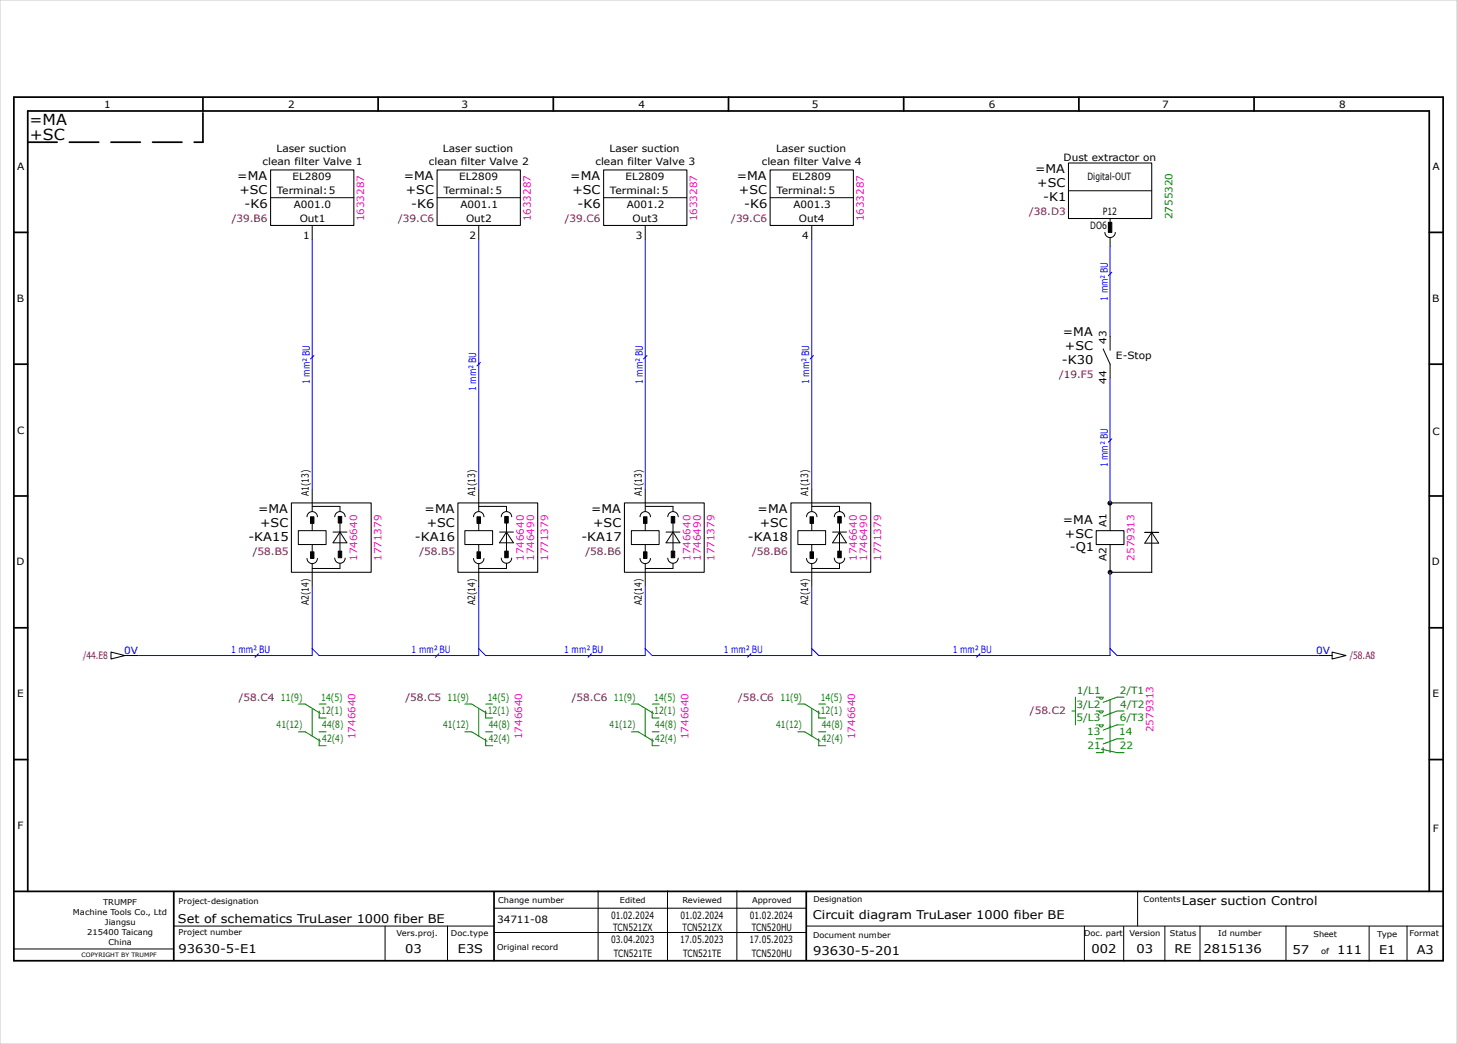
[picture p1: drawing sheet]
<svg xmlns="http://www.w3.org/2000/svg" width="420mm" height="301mm" viewBox="0 0 420 301" stroke-linecap="round" stroke-linejoin="round" font-family="sans-serif">
<g fill="none" stroke="#000" stroke-width=".5">
<path d="M4 28h412v249h-412zM58.5 28.2v3.8M109 28v4M159.5 28v4M210 28v4M260.5 28v4M311 28v4M361.5 28v4M4 67h4M412 67h4M4 105h4M412 105h4"/>
<path d="M4 143h4M412 143h4M4 181h4M412 181h4M4 219h4M412 219h4M4 257h412M8 257v-225h404v225M50.1 257.1v19.8M142.4 257.2v19.8M232.4 257.1v19.7"/>
</g>
<g fill="none" stroke="#000" stroke-width=".29">
<path d="M78 57h24M126 57h24M174 57h24M222 57h24M308 55h24M90 65v4M138 65v4M186 65v4M234 65v4M318.5 67a1.5 1.5 0 0 0 1.5 1.5 1.5 1.5 0 0 0 1.5-1.5M320 63v2M320 68.5v2.5"/>
<path d="M320 97v4M318 100.6l2 4.4v4M86 153h8v4h-8zM88.5 149a1.5 1.5 0 0 1 1.5-1.5 1.5 1.5 0 0 1 1.5 1.5M90 146h8v1.5M90 141v6.4M90 151v2M90 157v2M96 153.4h4M96.5 149a1.5 1.5 0 0 1 1.5-1.5 1.5 1.5 0 0 1 1.5 1.5M98 150.9v8M98 153.4l2 3.1h-4z"/>
<path d="M134 153h8v4h-8zM136.5 149a1.5 1.5 0 0 1 1.5-1.5 1.5 1.5 0 0 1 1.5 1.5M138 146h8v1.5M138 141v6.4M138 151v2M138 157v2M144 153.4h4M144.5 149a1.5 1.5 0 0 1 1.5-1.5 1.5 1.5 0 0 1 1.5 1.5M146 153.4l2 3.1h-4zM146 150.9v8M182 153h8v4h-8zM184.5 149a1.5 1.5 0 0 1 1.5-1.5 1.5 1.5 0 0 1 1.5 1.5"/>
<path d="M186 146h8v1.5M186 141v6.4M186 151v2M186 157v2M192 153.4h4M192.5 149a1.5 1.5 0 0 1 1.5-1.5 1.5 1.5 0 0 1 1.5 1.5M194 153.4l2 3.1h-4zM194 150.9v8M230 153h8v4h-8zM232.5 149a1.5 1.5 0 0 1 1.5-1.5 1.5 1.5 0 0 1 1.5 1.5M234 146h8v1.5M234 141v6.4"/>
<path d="M234 151v2M234 157v2M240 153.4h4M240.5 149a1.5 1.5 0 0 1 1.5-1.5 1.5 1.5 0 0 1 1.5 1.5M242 153.4l2 3.1h-4zM242 150.9v8M320 157v8h12.1M330 153.5h4M332 145v20M332 153.5l2 3.1h-4zM332.1 145h-12.1v8M88.5 161a1.5 1.5 0 0 0 1.5 1.5 1.5 1.5 0 0 0 1.5-1.5"/>
<path d="M90 162.5v6.5M96.5 160.9a1.5 1.5 0 0 0 1.5 1.5 1.5 1.5 0 0 0 1.5-1.5M98 162.4v1.5h-8M136.5 161a1.5 1.5 0 0 0 1.5 1.5 1.5 1.5 0 0 0 1.5-1.5M138 162.5v6.5M144.5 160.9a1.5 1.5 0 0 0 1.5 1.5 1.5 1.5 0 0 0 1.5-1.5M146 162.4v1.5h-8M184.5 161a1.5 1.5 0 0 0 1.5 1.5 1.5 1.5 0 0 0 1.5-1.5M186 162.5v6.5M192.5 160.9a1.5 1.5 0 0 0 1.5 1.5 1.5 1.5 0 0 0 1.5-1.5M194 162.4v1.5h-8M232.5 161a1.5 1.5 0 0 0 1.5 1.5 1.5 1.5 0 0 0 1.5-1.5"/>
<path d="M234 162.5v6.5M240.5 160.9a1.5 1.5 0 0 0 1.5 1.5 1.5 1.5 0 0 0 1.5-1.5M242 162.4v1.5h-8M36 189h4M380 189h4M172.4 256.9v20M192.4 256.9v20M212.4 256.9v20M327.9 256.9v10M4.1 273.6h45.7M50.1 267h92.2M111 267v10"/>
<path d="M129 267v10M142.4 261.9h90M142.4 268.9h90M232.5 267h183.5M312.6 267v10M323.9 267.1v10M335.8 267.1v10M345.9 267v10.1M370.7 267v9.8M394.7 267.1v10M405.6 267v10"/>
</g>
<path d="M8 41h50.5M58.5 41v-8.8" fill="none" stroke="#000" stroke-width=".5" stroke-dasharray="8.5 3.5"/>
<path d="M0 0h420v301h-420z" fill="none" stroke="#c9c9c9" stroke-width=".29"/>
<path d="M78 49h24v16h-24zM126 49h24v16h-24zM174 49h24v16h-24zM222 49h24v16h-24zM308 47h24v16h-24zM84 145h23v20h-23zM132 145h23v20h-23zM180 145h23v20h-23zM228 145h23v20h-23zM316 153h8v4h-8zM32 188l4 1-4 1zM384 188l4 1-4 1z" fill="none" stroke="#000" stroke-width=".3"/>
<path d="M90 69v72M138 69v72M186 69v72M234 69v72M320 71v26M320 109v36M90 169v20h-50M138 169v20h-46l-2-2M186 169v20h-46l-2-2M234 169v20h-46l-2-2M320 165v24h-84l-2-2M320 187l2 2h58" fill="none" stroke="#00f" stroke-width=".29"/>
<g fill="none" stroke="#008000" stroke-width=".29">
<path d="M86 203h2l4.4 2.7M86 211h2l4.4 2.7M92 205v2h2M92 203h2M92 213v2h2M92 211h2M134 203h2l4.4 2.7M134 211h2l4.4 2.7M140 205v2h2M140 203h2M140 213v2h2M140 211h2"/>
<path d="M182 203h2l4.4 2.7M182 211h2l4.4 2.7M188 205v2h2M188 203h2M188 213v2h2M188 211h2M230 203h2l4.4 2.7M230 211h2l4.4 2.7M236 205v2h2M236 203h2M236 213v2h2M236 211h2"/>
<path d="M309 205h1M310 201v8M316 205h2a.56 .56 0 0 1-.6 .6 .56 .56 0 0 1-.5-.6M316 209h2M316 201h2M316 213h2M316.9 209a.56 .56 0 0 0 .5 .6 .56 .56 0 0 0 .6-.6M316.9 201a.56 .56 0 0 0 .6 .6 .56 .56 0 0 0 .5-.6M317.5 216l4.5 1h2M318 215.5v1.5h-2M324 205h-2l-4 1.5M324 209h-2l-4 1.5"/>
<path d="M324 201h-2l-4 1.5M324 213h-2l-4 1.5"/>
</g>
<path d="M90 204.3v7.9M138 204.3v7.9M186 204.3v7.9M234 204.3v7.9M320 217v-7.8M320 209.8v-8" fill="none" stroke="#008000" stroke-width=".29" stroke-dasharray="8.5 3.5"/>
<g fill="#000" stroke="#000" stroke-width=".29">
<path d="M319.5 64.1h1v2.9h-1z" fill-rule="evenodd"/>
<path d="M89.5 149h1v1.9h-1z" fill-rule="evenodd"/>
<path d="M97.5 148.9h1v1.9h-1z" fill-rule="evenodd"/>
<path d="M137.5 149h1v1.9h-1z" fill-rule="evenodd"/>
<path d="M145.5 148.9h1v1.9h-1z" fill-rule="evenodd"/>
<path d="M185.5 149h1v1.9h-1z" fill-rule="evenodd"/>
<path d="M193.5 148.9h1v1.9h-1z" fill-rule="evenodd"/>
<path d="M233.5 149h1v1.9h-1z" fill-rule="evenodd"/>
<path d="M241.5 148.9h1v1.9h-1z" fill-rule="evenodd"/>
<path d="M89.5 159.1h1v1.9h-1z" fill-rule="evenodd"/>
<path d="M97.5 158.9h1v1.9h-1z" fill-rule="evenodd"/>
<path d="M137.5 159.1h1v1.9h-1z" fill-rule="evenodd"/>
<path d="M145.5 158.9h1v1.9h-1z" fill-rule="evenodd"/>
<path d="M185.5 159.1h1v1.9h-1z" fill-rule="evenodd"/>
<path d="M193.5 158.9h1v1.9h-1z" fill-rule="evenodd"/>
<path d="M233.5 159.1h1v1.9h-1z" fill-rule="evenodd"/>
<path d="M241.5 158.9h1v1.9h-1z" fill-rule="evenodd"/>
<circle cx="319.9" cy="145.1" r=".56"/>
<circle cx="320" cy="165" r=".56"/>
</g>
<path d="M320.5 78.5l-1 1M90.5 102.5l-1 1M138.5 104.5l-1 1M186.5 102.5l-1 1M234.5 102.5l-1 1M320.5 126.5l-1 1M74.5 188.5l-1 1M126.5 188.5l-1 1M170.5 188.5l-1 1M216.5 188.5l-1 1M282.5 188.5l-1 1" fill="none" stroke="#00f" stroke-width=".3"/>
<g font-size="4.4">
<text x="8.5" y="36">=MA</text>
<text x="8.6" y="40.5">+SC</text>
</g>
<g font-size="3.5">
<text x="68.4" y="52">=MA</text>
<text x="116.4" y="52">=MA</text>
<text x="164.4" y="52">=MA</text>
<text x="212.4" y="52">=MA</text>
<text x="298.4" y="50">=MA</text>
<text x="69" y="56">+SC</text>
<text x="70.5" y="60">-K6</text>
<text x="117" y="56">+SC</text>
<text x="118.5" y="60">-K6</text>
<text x="165" y="56">+SC</text>
<text x="166.5" y="60">-K6</text>
<text x="213" y="56">+SC</text>
<text x="214.5" y="60">-K6</text>
<text x="299" y="54">+SC</text>
<text x="300.7" y="58">-K1</text>
<text x="306.4" y="97">=MA</text>
<text x="307" y="101">+SC</text>
<text x="306.1" y="105">-K30</text>
<text x="74.4" y="148">=MA</text>
<text x="122.4" y="148">=MA</text>
<text x="170.4" y="148">=MA</text>
<text x="218.4" y="148">=MA</text>
<text x="71.6" y="156">-KA15</text>
<text x="75" y="152">+SC</text>
<text x="119.6" y="156">-KA16</text>
<text x="123" y="152">+SC</text>
<text x="167.6" y="156">-KA17</text>
<text x="171" y="152">+SC</text>
<text x="215.6" y="156">-KA18</text>
<text x="219" y="152">+SC</text>
<text x="306.4" y="151">=MA</text>
<text x="307" y="155">+SC</text>
<text x="308.4" y="159">-Q1</text>
<text x="340.7" y="261">Laser suction Control</text>
<text x="51.3" y="266">Set of schematics TruLaser 1000 fiber BE</text>
<text x="234.3" y="265">Circuit diagram TruLaser 1000 fiber BE</text>
<text x="51.5" y="274.7">93630-5-E1</text>
<text x="116.8" y="274.9">03</text>
<text x="132" y="274.9">E3S</text>
<text x="234.4" y="275.3">93630-5-201</text>
<text x="314.6" y="274.8">002</text>
<text x="327.6" y="274.9">03</text>
<text x="338.6" y="274.8">RE</text>
<text x="346.9" y="274.7">2815136</text>
<text x="372.6" y="275">57</text>
<text x="385.4" y="275">111</text>
<text x="397.6" y="275">E1</text>
<text x="408.4" y="275">A3</text>
</g>
<g font-size="2.9">
<text x="30" y="31">1</text>
<text x="83" y="31">2</text>
<text x="133.1" y="31">3</text>
<text x="184.1" y="31">4</text>
<text x="234.1" y="31">5</text>
<text x="285" y="31">6</text>
<text x="335" y="31">7</text>
<text x="386" y="31">8</text>
<text x="75.7" y="47.5">clean filter Valve 1</text>
<text x="79.7" y="43.9">Laser suction</text>
<text x="123.7" y="47.5">clean filter Valve 2</text>
<text x="127.7" y="43.9">Laser suction</text>
<text x="171.7" y="47.5">clean filter Valve 3</text>
<text x="175.7" y="43.9">Laser suction</text>
<text x="219.6" y="47.5">clean filter Valve 4</text>
<text x="223.7" y="43.9">Laser suction</text>
<text x="306.6" y="46.5">Dust extractor on</text>
<text x="5" y="49">A</text>
<text x="84.3" y="52">EL2809</text>
<text x="132.3" y="52">EL2809</text>
<text x="180.3" y="52">EL2809</text>
<text x="228.3" y="52">EL2809</text>
<text x="313.5" y="52">Digital-OUT</text>
<text x="413" y="49">A</text>
<text x="79.8" y="56">Terminal:5</text>
<text x="84.7" y="60">A001.0</text>
<text x="127.8" y="56">Terminal:5</text>
<text x="132.7" y="60">A001.1</text>
<text x="175.8" y="56">Terminal:5</text>
<text x="180.7" y="60">A001.2</text>
<text x="223.8" y="56">Terminal:5</text>
<text x="228.7" y="60">A001.3</text>
<text x="86.4" y="64">Out1</text>
<text x="134.4" y="64">Out2</text>
<text x="182.4" y="64">Out3</text>
<text x="230.3" y="64">Out4</text>
<text x="314.3" y="66">DO6</text>
<text x="317.9" y="62">P12</text>
<text x="87.4" y="69">1</text>
<text x="135.3" y="69">2</text>
<text x="183.3" y="69">3</text>
<text x="231.2" y="69">4</text>
<text x="4.8" y="87">B</text>
<text x="412.8" y="87">B</text>
<text x="319" y="99.1" transform="rotate(-90 319 99.1)">43</text>
<text x="321.7" y="103.5">E-Stop</text>
<text x="319" y="110.7" transform="rotate(-90 319 110.7)">44</text>
<text x="5" y="125">C</text>
<text x="413" y="125.5">C</text>
<text x="89" y="143" transform="rotate(-90 89 143)">A1(13)</text>
<text x="137" y="143" transform="rotate(-90 137 143)">A1(13)</text>
<text x="185" y="143" transform="rotate(-90 185 143)">A1(13)</text>
<text x="233" y="143" transform="rotate(-90 233 143)">A1(13)</text>
<text x="319" y="152" transform="rotate(-90 319 152)">A1</text>
<text x="319" y="161.8" transform="rotate(-90 319 161.8)">A2</text>
<text x="4.8" y="163">D</text>
<text x="412.7" y="163">D</text>
<text x="89" y="174.4" transform="rotate(-90 89 174.4)">A2(14)</text>
<text x="137" y="174.4" transform="rotate(-90 137 174.4)">A2(14)</text>
<text x="185" y="174.4" transform="rotate(-90 185 174.4)">A2(14)</text>
<text x="233" y="174.4" transform="rotate(-90 233 174.4)">A2(14)</text>
<text x="5" y="201">E</text>
<text x="413" y="201">E</text>
<text x="5.1" y="239">F</text>
<text x="413" y="240">F</text>
<text x="143.3" y="266">34711-08</text>
<text x="176.1" y="264.9">01.02.2024</text>
<text x="176.8" y="268.4">TCN521ZX</text>
<text x="196.1" y="264.9">01.02.2024</text>
<text x="196.8" y="268.4">TCN521ZX</text>
<text x="216.1" y="264.9">01.02.2024</text>
<text x="216.7" y="268.4">TCN520HU</text>
<text x="176.2" y="271.9">03.04.2023</text>
<text x="176.9" y="275.9">TCN521TE</text>
<text x="196" y="271.9">17.05.2023</text>
<text x="196.9" y="275.9">TCN521TE</text>
<text x="216" y="271.9">17.05.2023</text>
<text x="216.7" y="275.9">TCN520HU</text>
</g>
<g font-size="2.9" fill="#b60000">
<text x="66.8" y="64">/39.B6</text>
<text x="114.8" y="64">/39.C6</text>
<text x="162.8" y="64">/39.C6</text>
<text x="210.8" y="64">/39.C6</text>
<text x="296.7" y="62">/38.D3</text>
<text x="305.3" y="109">/19.F5</text>
<text x="72.9" y="160">/58.B5</text>
<text x="120.9" y="160">/58.B5</text>
<text x="168.8" y="160">/58.B6</text>
<text x="216.8" y="160">/58.B6</text>
<text x="23.9" y="190">/44.E8</text>
<text x="389.1" y="190">/58.A8</text>
<text x="68.8" y="202">/58.C4</text>
<text x="116.9" y="202">/58.C5</text>
<text x="164.8" y="202">/58.C6</text>
<text x="212.8" y="202">/58.C6</text>
<text x="296.9" y="206">/58.C2</text>
</g>
<g font-size="2.9" fill="#f0f">
<text x="105" y="63.8" transform="rotate(-90 105 63.8)">1633287</text>
<text x="153" y="63.8" transform="rotate(-90 153 63.8)">1633287</text>
<text x="201" y="63.8" transform="rotate(-90 201 63.8)">1633287</text>
<text x="249" y="63.8" transform="rotate(-90 249 63.8)">1633287</text>
<text x="103" y="161.8" transform="rotate(-90 103 161.8)">1746640</text>
<text x="110" y="161.8" transform="rotate(-90 110 161.8)">1771379</text>
<text x="151" y="161.8" transform="rotate(-90 151 161.8)">1746640</text>
<text x="154" y="161.8" transform="rotate(-90 154 161.8)">1746490</text>
<text x="158" y="161.8" transform="rotate(-90 158 161.8)">1771379</text>
<text x="199" y="161.8" transform="rotate(-90 199 161.8)">1746640</text>
<text x="202" y="161.8" transform="rotate(-90 202 161.8)">1746490</text>
<text x="206" y="161.8" transform="rotate(-90 206 161.8)">1771379</text>
<text x="247" y="161.8" transform="rotate(-90 247 161.8)">1746640</text>
<text x="250" y="161.8" transform="rotate(-90 250 161.8)">1746490</text>
<text x="254" y="161.8" transform="rotate(-90 254 161.8)">1771379</text>
<text x="327" y="161.6" transform="rotate(-90 327 161.6)">2579313</text>
<text x="102.5" y="213.1" transform="rotate(-90 102.5 213.1)">1746640</text>
<text x="150.5" y="213.1" transform="rotate(-90 150.5 213.1)">1746640</text>
<text x="198.5" y="213.1" transform="rotate(-90 198.5 213.1)">1746640</text>
<text x="246.5" y="213.1" transform="rotate(-90 246.5 213.1)">1746640</text>
<text x="332.5" y="211.1" transform="rotate(-90 332.5 211.1)">2579313</text>
</g>
<g font-size="2.9" fill="#008000">
<text x="338" y="63.2" transform="rotate(-90 338 63.2)">2755320</text>
<text x="81" y="202">11(9)</text>
<text x="92.6" y="202">14(5)</text>
<text x="129" y="202">11(9)</text>
<text x="140.6" y="202">14(5)</text>
<text x="177" y="202">11(9)</text>
<text x="188.6" y="202">14(5)</text>
<text x="225" y="202">11(9)</text>
<text x="236.6" y="202">14(5)</text>
<text x="310.3" y="204">3/L2</text>
<text x="310.4" y="200">1/L1</text>
<text x="322.8" y="200">2/T1</text>
<text x="322.9" y="204">4/T2</text>
<text x="79.7" y="210">41(12)</text>
<text x="92.6" y="206">12(1)</text>
<text x="92.9" y="210">44(8)</text>
<text x="127.7" y="210">41(12)</text>
<text x="140.6" y="206">12(1)</text>
<text x="140.9" y="210">44(8)</text>
<text x="175.7" y="210">41(12)</text>
<text x="188.6" y="206">12(1)</text>
<text x="188.9" y="210">44(8)</text>
<text x="223.7" y="210">41(12)</text>
<text x="236.6" y="206">12(1)</text>
<text x="236.9" y="210">44(8)</text>
<text x="310.3" y="208">5/L3</text>
<text x="322.8" y="208">6/T3</text>
<text x="92.9" y="214">42(4)</text>
<text x="140.9" y="214">42(4)</text>
<text x="188.9" y="214">42(4)</text>
<text x="236.9" y="214">42(4)</text>
<text x="313.4" y="212">13</text>
<text x="313.5" y="216">21</text>
<text x="322.6" y="212">14</text>
<text x="322.8" y="216">22</text>
</g>
<g font-size="2.9" fill="#00f">
<text x="319.3" y="86.8" transform="rotate(-90 319.3 86.8)">1 mm² BU</text>
<text x="89.3" y="110.8" transform="rotate(-90 89.3 110.8)">1 mm² BU</text>
<text x="137.3" y="112.8" transform="rotate(-90 137.3 112.8)">1 mm² BU</text>
<text x="185.3" y="110.8" transform="rotate(-90 185.3 110.8)">1 mm² BU</text>
<text x="233.3" y="110.8" transform="rotate(-90 233.3 110.8)">1 mm² BU</text>
<text x="319.3" y="134.8" transform="rotate(-90 319.3 134.8)">1 mm² BU</text>
<text x="35.8" y="188.6">0V</text>
<text x="66.6" y="188.3">1 mm² BU</text>
<text x="118.6" y="188.3">1 mm² BU</text>
<text x="162.6" y="188.3">1 mm² BU</text>
<text x="208.6" y="188.3">1 mm² BU</text>
<text x="274.6" y="188.3">1 mm² BU</text>
<text x="379.4" y="188.6">0V</text>
</g>
<g font-size="2.3">
<text x="21" y="263.8">Machine Tools Co., Ltd</text>
<text x="29.7" y="260.8">TRUMPF</text>
<text x="51.5" y="260.7">Project-designation</text>
<text x="143.6" y="260.4">Change number</text>
<text x="178.7" y="260.4">Edited</text>
<text x="196.7" y="260.4">Reviewed</text>
<text x="216.8" y="260.4">Approved</text>
<text x="234.5" y="260.2">Designation</text>
<text x="329.7" y="260.1">Contents</text>
<text x="25.2" y="269.6">215400 Taicang</text>
<text x="30.3" y="266.7">Jiangsu</text>
<text x="51.5" y="269.7">Project number</text>
<text x="114.3" y="269.9">Vers.proj.</text>
<text x="130" y="269.9">Doc.type</text>
<text x="312.5" y="269.8">Doc. part</text>
<text x="325.6" y="269.9">Version</text>
<text x="337.3" y="269.8">Status</text>
<text x="351.2" y="269.8">Id number</text>
<text x="406.4" y="270">Format</text>
<text x="31.3" y="272.5">China</text>
<text x="143.3" y="273.9">Original record</text>
<text x="234.4" y="270.3">Document number</text>
<text x="378.6" y="270">Sheet</text>
<text x="380.8" y="275">of</text>
<text x="397" y="270">Type</text>
</g>
<text font-size="1.7" x="23.5" y="275.8">COPYRIGHT BY TRUMPF</text>
</svg>
